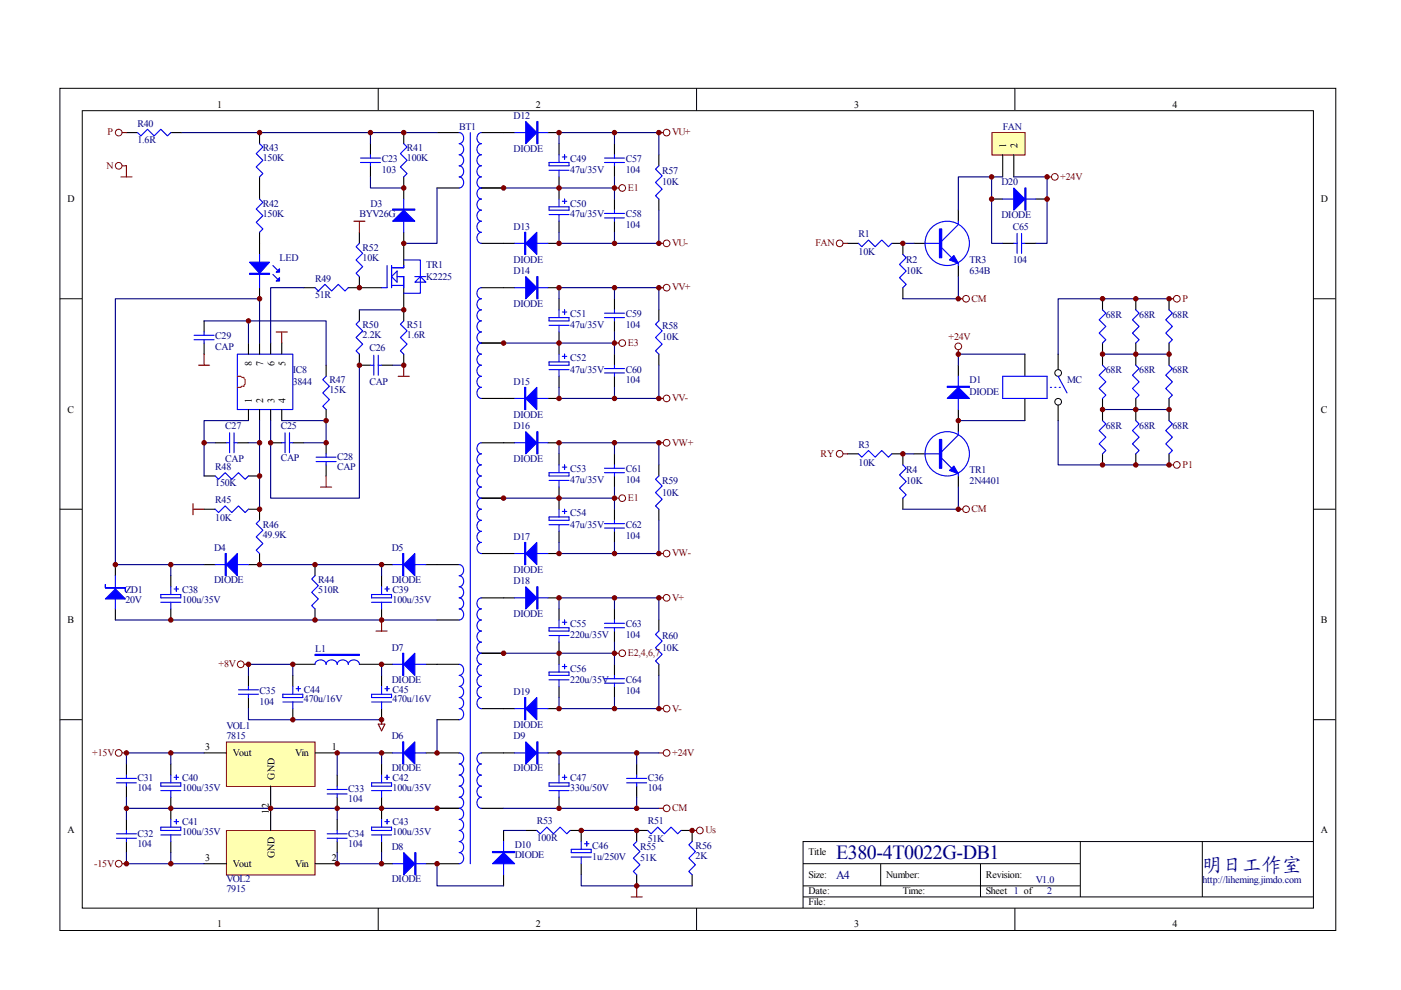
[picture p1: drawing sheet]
<svg xmlns="http://www.w3.org/2000/svg" width="297mm" height="210mm" viewBox="0 0 297 210" stroke-linecap="round" stroke-linejoin="round" font-family="sans-serif">
<g fill="none" stroke="#000" stroke-width=".21">
<path d="M12.7 18.7h270.5v178.6h-270.5zM80.2 18.7v4.7M147.7 18.7v4.7M215.2 18.7v4.7M17.4 23.5h261.1v169h-261.1zM12.7 63.3h4.7M278.4 63.3h4.7M12.7 108h4.7M278.4 108h4.7M12.7 152.6h4.7M278.4 152.6h4.7M229 178.4v11.8"/>
<path d="M254.9 178.4h-84.6v14.1M278.4 178.4h-23.5v11.8M80.2 192.5v4.7M147.7 192.5v4.7M170.3 183.1h58.7M170.3 190.2h108.1M170.3 187.8h58.7M186.7 183.1v4.7M207.9 183.1v7.1M215.2 192.5v4.7"/>
</g>
<g fill="none" stroke="#000" stroke-width=".23">
<path d="M26.8 28.1h2.4M36.2 28.1h2.4M55 28.1v2.4M55 37.5v4.7M78.5 30.5v2.3M78.5 35.2v2.3M85.6 28.1v2.4M85.6 37.5v4.7M92.7 28.1h4.7M92.7 39.9h4.7M102.1 28.1h7M102.1 39.9h4.7"/>
<path d="M116.2 28.1h2.3M118.5 30.5v2.3M118.5 37.5v4.7M130.3 30.5v2.3M130.3 35.2v2.3M139.7 32.8v2.4M55 49.3v4.6M76.2 49.3v2.3M76.2 58.6v2.4M85.6 49.3v7M102.1 51.6h7M116.2 51.6h2.3"/>
<path d="M118.5 46.9v2.4M130.3 42.2v2.4M130.3 46.9v2.4M139.7 42.2v2.4M52.7 72.7v2.4M55 61v2.3M55 72.7v2.4M57.4 72.7v2.4M59.7 72.7v2.4M64.4 61h2.4M69.1 77.4v2.4M73.8 61h7.1"/>
<path d="M76.2 65.7v2.3M76.2 75.1v2.3h2.3M80.9 77.4h2.3M85.6 61v7M85.6 75.1v2.3M102.1 61h7M102.1 72.7h4.7M116.2 61h2.3M118.5 63.3v2.4M118.5 70.4v4.7M118.5 79.8v2.3M130.3 63.3v2.4"/>
<path d="M130.3 68v2.4M130.3 75.1v2.3M130.3 79.8v2.3M139.7 65.7v2.3M139.7 75.1v2.3M45.6 93.9h2.4M50.3 93.9h2.4M52.7 86.8v2.4M55 86.8v2.4M57.4 86.8v2.4M57.4 93.9h2.3M59.7 86.8v2.4"/>
<path d="M62.1 93.9h2.3M69.1 86.8v2.4M69.1 93.9v2.3M69.1 98.6v2.3M102.1 93.9h7M102.1 84.5h7M116.2 93.9h2.3M116.2 84.5h2.3M118.5 96.2v2.4M130.3 96.2v2.4M139.7 98.6v2.3M24.5 119.7v2.4"/>
<path d="M43.3 100.9h2.3M43.3 108h2.3M43.3 119.7h2.3M52.7 108h2.3v2.3M52.7 100.9h2.3M55 117.4v2.3h-2.3M66.8 119.7v2.4M80.9 119.7h2.3M90.3 119.7h7.1M102.1 105.6h4.7M102.1 117.4h7M116.2 117.4h2.3"/>
<path d="M118.5 103.3v4.7M118.5 112.7v2.3M130.3 100.9v2.4M130.3 108v2.3M130.3 112.7v2.3M139.7 108v2.3M24.5 129.1v2.4M36.2 122.1v2.3M36.2 129.1v2.4M66.8 129.1v2.4M80.9 122.1v2.3M80.9 129.1v2.4"/>
<path d="M92.7 131.5h4.7M102.1 138.5h4.7M102.1 126.8h7M116.2 126.8h2.3M118.5 129.1v2.4M118.5 136.2v4.7M130.3 129.1v2.4M130.3 133.8v2.4M139.7 131.5v2.3M92.7 140.9h4.7M92.7 152.6h4.7M92.7 159.6h4.7"/>
<path d="M102.1 159.6h7M102.1 150.2h7M116.2 159.6h2.3M116.2 150.2h2.3M118.5 145.5v2.4M130.3 140.9v2.3M130.3 145.5v2.4M139.7 140.9v2.3M92.7 171.4h4.7M102.1 171.4h4.7M111.5 176.1h2.3M120.9 176.1h2.3"/>
<path d="M135 176.1h2.3M144.4 176.1h2.3M92.7 183.1h4.7"/>
</g>
<g fill="none" stroke="#00f" stroke-width=".23">
<path d="M29.2 28.1l.7 .7 1.4-1.4 1.4 1.4 1.4-1.4 1.4 1.4 .7-.7M55 30.5l.7 .7-1.4 1.4 1.4 1.4-1.4 1.4 1.4 1.4-.7 .7M76.4 33.5h4.3M76.4 34.5h4.3M78.5 32.8v.7M78.5 34.5v.7M85.6 30.5l.7 .7-1.4 1.4 1.4 1.4-1.4 1.4 1.4 1.4-.7 .7M97.4 28.1a1.2 1.2 0 0 1 .9 1.2 1.2 1.2 0 0 1-.9 1.2 1.2 1.2 0 0 1 .9 1.1 1.2 1.2 0 0 1-.9 1.2 1.2 1.2 0 0 1 .9 1.2 1.2 1.2 0 0 1-.9 1.2 1.2 1.2 0 0 1 .9 1.1 1.2 1.2 0 0 1-.9 1.2 1.2 1.2 0 0 1 .9 1.2 1.2 1.2 0 0 1-.9 1.2M99.7 28.1v155M102.1 28.1a1.2 1.2 0 0 0-1 1.2 1.2 1.2 0 0 0 1 1.2 1.21 1.21 0 0 0-1 1.1 1.21 1.21 0 0 0 1 1.2 1.2 1.2 0 0 0-1 1.2 1.2 1.2 0 0 0 1 1.2 1.2 1.2 0 0 0-1 1.1 1.2 1.2 0 0 0 1 1.2 1.2 1.2 0 0 0-1 1.2 1.2 1.2 0 0 0 1 1.2 1.2 1.2 0 0 0-1 1.1 1.2 1.2 0 0 0 1 1.2 1.2 1.2 0 0 0-1 1.2 1.2 1.2 0 0 0 1 1.2 1.2 1.2 0 0 0-1 1.1 1.2 1.2 0 0 0 1 1.2 1.21 1.21 0 0 0-1 1.2 1.21 1.21 0 0 0 1 1.2 1.2 1.2 0 0 0-1 1.1 1.2 1.2 0 0 0 1 1.2M109.1 28.1h7.1M116.4 34.5h4.2v.7h-4.2z"/>
<path d="M116.4 36.1h4.2M118.5 32.8v1.7M118.5 36.1v1.4M119.2 33.3h1M119.7 32.8v.9M128.2 33.5h4.2M128.2 34.5h4.2M130.3 32.8v.7M130.3 34.5v.7M139.7 35.2l-.7 .7 1.4 1.4-1.4 1.4 1.4 1.4-1.4 1.4 .7 .7M55 42.2l.7 .7-1.4 1.4 1.4 1.4-1.4 1.4 1.4 1.4-.7 .8M55 53.9v7.1"/>
<path d="M57.9 58.2l.9 .9M57.9 56.3l.9 .9M76.2 51.6l-.7 .7 1.4 1.4-1.4 1.4 1.4 1.4-1.4 1.4 .7 .7M82.1 56.3v4.7h-1.2M83 56.3v4.7M83 58.6l1.2-1.1v2.3zM84.2 58.6h1.4v2.4M85.6 55.1h3.5v7.1h-3.5M85.6 42.2v7.1M85.6 56.3v.5h-2.6M88 58.6h2.3M89.1 58.6l1.2 1.2h-2.3z"/>
<path d="M109.1 51.6h7.1M116.4 43.9h4.2v.7h-4.2zM116.4 45.5h4.2M118.5 42.2v1.7M118.5 45.5v1.4M119.2 42.7h1M119.7 42.2v.9M128.2 45.3h4.2M128.2 46.2h4.2M130.3 44.6v.7M130.3 46.2v.7M50.3 75.1h11.8v11.7h-11.8z"/>
<path d="M66.8 61l.7 .7 1.4-1.4 1.4 1.4 1.4-1.4 1.4 1.4 .7-.7M69.1 79.8l-.7 .7 1.4 1.4-1.4 1.4 1.4 1.4-1.4 1.4 .7 .7M76.2 68l-.7 .7 1.4 1.5-1.4 1.4 1.4 1.4-1.4 1.4 .7 .7M78.5 77.4h.8M79.3 75.3v4.2M80.2 77.4h.7M80.2 75.3v4.2M83 60.5h2.6M85.6 68l-.7 .7 1.4 1.5-1.4 1.4 1.4 1.4-1.4 1.4 .7 .7M102.1 65.7a1.2 1.2 0 0 0-1 1.2 1.2 1.2 0 0 0 1 1.1 1.2 1.2 0 0 0-1 1.2 1.2 1.2 0 0 0 1 1.2 1.2 1.2 0 0 0-1 1.2 1.2 1.2 0 0 0 1 1.1 1.2 1.2 0 0 0-1 1.2 1.2 1.2 0 0 0 1 1.2 1.2 1.2 0 0 0-1 1.2 1.2 1.2 0 0 0 1 1.1 1.21 1.21 0 0 0-1 1.2 1.21 1.21 0 0 0 1 1.2 1.2 1.2 0 0 0-1 1.2 1.2 1.2 0 0 0 1 1.1 1.2 1.2 0 0 0-1 1.2 1.2 1.2 0 0 0 1 1.2M102.1 61a1.2 1.2 0 0 0-1 1.2 1.2 1.2 0 0 0 1 1.1 1.2 1.2 0 0 0-1 1.2 1.2 1.2 0 0 0 1 1.2M109.1 61h7.1"/>
<path d="M116.4 76.7h4.2v.7h-4.2zM116.4 67.3h4.2v.7h-4.2zM116.4 69h4.2M116.4 78.4h4.2M118.5 65.7v1.6M118.5 69v1.4M118.5 75.1v1.6M118.5 78.4v1.4M119.2 66.2h1M119.2 75.6h1M119.7 65.7v.9M119.7 75.1v.9"/>
<path d="M128.2 67.3h4.2M128.2 66.4h4.2M128.2 78.1h4.2M128.2 79.1h4.2M130.3 65.7v.7M130.3 67.3v.7M130.3 77.4v.7M130.3 79.1v.7M139.7 68l-.7 .7 1.4 1.5-1.4 1.4 1.4 1.4-1.4 1.4 .7 .7M48 93.9h.7M48.7 91.8v4.2M49.6 93.9h.7"/>
<path d="M49.6 91.8v4.2M59.7 93.9h.7M60.4 91.8v4.2M61.4 93.9h.7M61.4 91.8v4.2M67 97.9h4.3M67 96.9h4.3M69.1 96.2v.7M69.1 97.9v.7M102.1 96.2a1.2 1.2 0 0 0-1 1.2 1.2 1.2 0 0 0 1 1.2 1.2 1.2 0 0 0-1 1.1 1.2 1.2 0 0 0 1 1.2 1.2 1.2 0 0 0-1 1.2 1.2 1.2 0 0 0 1 1.2 1.2 1.2 0 0 0-1 1.1 1.2 1.2 0 0 0 1 1.2 1.2 1.2 0 0 0-1 1.2 1.2 1.2 0 0 0 1 1.2 1.21 1.21 0 0 0-1 1.1 1.21 1.21 0 0 0 1 1.2 1.2 1.2 0 0 0-1 1.2 1.2 1.2 0 0 0 1 1.2 1.2 1.2 0 0 0-1 1.1 1.2 1.2 0 0 0 1 1.2 1.2 1.2 0 0 0-1 1.2 1.2 1.2 0 0 0 1 1.2M102.1 93.9a1.2 1.2 0 0 0-1 1.2 1.2 1.2 0 0 0 1 1.1M109.1 93.9h7.1"/>
<path d="M109.1 84.5h7.1M118.5 98.6v1.6M119.2 99h1M119.7 98.6v.9M128.2 99.3h4.2M130.3 98.6v.7M45.6 100.9l.7 .7 1.4-1.4 1.4 1.4 1.5-1.4 1.4 1.4 .7-.7M45.6 108l.7 .7 1.4-1.4 1.4 1.4 1.5-1.4 1.4 1.4 .7-.7M45.6 119.7h7.1M55 110.3l-.7 .7 1.4 1.4-1.4 1.4 1.4 1.5-1.4 1.4 .7 .7M83.2 119.7h7.1M97.4 119.7a1.2 1.2 0 0 1 .9 1.2 1.2 1.2 0 0 1-.9 1.2 1.2 1.2 0 0 1 .9 1.1 1.2 1.2 0 0 1-.9 1.2 1.2 1.2 0 0 1 .9 1.2 1.2 1.2 0 0 1-.9 1.2"/>
<path d="M109.1 117.4h7.1M116.4 100.2h4.2v.7h-4.2zM116.4 109.6h4.2v.7h-4.2zM116.4 101.9h4.2M116.4 111.3h4.2M118.5 101.9v1.4M118.5 108v1.6M118.5 111.3v1.4M119.2 108.4h1M119.7 108v.9M128.2 100.2h4.2M128.2 111h4.2"/>
<path d="M128.2 112h4.2M130.3 100.2v.7M130.3 110.3v.7M130.3 112v.7M139.7 100.9l-.7 .7 1.4 1.4-1.4 1.4 1.4 1.5-1.4 1.4 .7 .7M24.5 122.1v7M34.1 127.7h4.2M34.1 126.1h4.2v.7h-4.2zM36.2 124.4v1.7M36.2 127.7v1.4M36.9 124.9h1M37.4 124.4v.9"/>
<path d="M66.8 122.1l-.7 .7 1.4 1.4-1.4 1.4 1.4 1.4-1.4 1.4 .7 .7M78.8 126.1h4.2v.7h-4.2zM78.8 127.7h4.2M80.9 124.4v1.7M80.9 127.7v1.4M81.6 124.9h.9M82.1 124.4v.9M97.4 126.8a1.2 1.2 0 0 1 .9 1.1 1.2 1.2 0 0 1-.9 1.2 1.2 1.2 0 0 1 .9 1.2 1.2 1.2 0 0 1-.9 1.2M102.1 126.8a1.2 1.2 0 0 0-1 1.1 1.2 1.2 0 0 0 1 1.2 1.2 1.2 0 0 0-1 1.2 1.2 1.2 0 0 0 1 1.2 1.2 1.2 0 0 0-1 1.1 1.2 1.2 0 0 0 1 1.2 1.2 1.2 0 0 0-1 1.2 1.2 1.2 0 0 0 1 1.2 1.2 1.2 0 0 0-1 1.1 1.2 1.2 0 0 0 1 1.2 1.21 1.21 0 0 0-1 1.2 1.21 1.21 0 0 0 1 1.2 1.2 1.2 0 0 0-1 1.1 1.2 1.2 0 0 0 1 1.2 1.2 1.2 0 0 0-1 1.2 1.2 1.2 0 0 0 1 1.1 1.2 1.2 0 0 0-1 1.2 1.2 1.2 0 0 0 1 1.2 1.2 1.2 0 0 0-1 1.2 1.2 1.2 0 0 0 1 1.1M109.1 126.8h7.1M116.4 133.1h4.2v.7h-4.2zM116.4 134.7h4.2"/>
<path d="M118.5 131.5v1.6M118.5 134.7v1.5M119.2 131.9h1M119.7 131.5v.9M128.2 133.1h4.2M128.2 132.2h4.2M130.3 131.5v.7M130.3 133.1v.7M139.7 133.8l-.7 .7 1.4 1.4-1.4 1.4 1.4 1.4-1.4 1.4 .7 .8M97.4 159.6a1.2 1.2 0 0 1 .9 1.2 1.2 1.2 0 0 1-.9 1.2 1.2 1.2 0 0 1 .9 1.2 1.2 1.2 0 0 1-.9 1.1 1.2 1.2 0 0 1 .9 1.2 1.2 1.2 0 0 1-.9 1.2 1.2 1.2 0 0 1 .9 1.2 1.2 1.2 0 0 1-.9 1.1 1.2 1.2 0 0 1 .9 1.2 1.2 1.2 0 0 1-.9 1.2 1.2 1.2 0 0 1 .9 1.2 1.2 1.2 0 0 1-.9 1.1 1.2 1.2 0 0 1 .9 1.2 1.2 1.2 0 0 1-.9 1.2 1.2 1.2 0 0 1 .9 1.2 1.2 1.2 0 0 1-.9 1.1 1.2 1.2 0 0 1 .9 1.2 1.2 1.2 0 0 1-.9 1.2 1.2 1.2 0 0 1 .9 1.2 1.2 1.2 0 0 1-.9 1.1M97.4 140.9a1.2 1.2 0 0 1 .9 1.1 1.2 1.2 0 0 1-.9 1.2 1.2 1.2 0 0 1 .9 1.2 1.2 1.2 0 0 1-.9 1.1 1.2 1.2 0 0 1 .9 1.2 1.2 1.2 0 0 1-.9 1.2 1.2 1.2 0 0 1 .9 1.2 1.2 1.2 0 0 1-.9 1.1 1.2 1.2 0 0 1 .9 1.2 1.2 1.2 0 0 1-.9 1.2M102.1 159.6a1.2 1.2 0 0 0-1 1.2 1.2 1.2 0 0 0 1 1.2 1.2 1.2 0 0 0-1 1.2 1.2 1.2 0 0 0 1 1.1 1.2 1.2 0 0 0-1 1.2 1.2 1.2 0 0 0 1 1.2 1.2 1.2 0 0 0-1 1.2 1.2 1.2 0 0 0 1 1.1 1.2 1.2 0 0 0-1 1.2 1.2 1.2 0 0 0 1 1.2"/>
<path d="M109.1 150.2h7.1M109.1 159.6h7.1M116.4 142.5h4.2v.7h-4.2zM116.4 144.1h4.2M118.5 140.9v1.6M118.5 144.1v1.4M119.2 141.3h1M119.7 140.9v.9M128.2 143.9h4.2M128.2 144.8h4.2M130.3 143.2v.7M130.3 144.8v.7"/>
<path d="M113.8 176.1l.7 .7 1.4-1.4 1.4 1.4 1.5-1.4 1.4 1.4 .7-.7M137.3 176.1l.7 .7 1.5-1.4 1.4 1.4 1.4-1.4 1.4 1.4 .7-.7"/>
</g>
<g fill="none" stroke="#800000" stroke-width=".21">
<circle cx="25.2" cy="35.2" r=".71"/>
<circle cx="25.2" cy="28.1" r=".71"/>
<circle cx="131.9" cy="39.9" r=".71"/>
<circle cx="141.3" cy="28.1" r=".71"/>
<circle cx="141.3" cy="51.6" r=".71"/>
<circle cx="131.9" cy="72.7" r=".71"/>
<circle cx="141.3" cy="61" r=".71"/>
<circle cx="141.3" cy="93.9" r=".71"/>
<circle cx="141.3" cy="84.5" r=".71"/>
<circle cx="131.9" cy="105.6" r=".71"/>
<circle cx="141.3" cy="117.4" r=".71"/>
<circle cx="131.9" cy="138.5" r=".71"/>
<circle cx="141.3" cy="126.8" r=".71"/>
<circle cx="141.3" cy="150.2" r=".71"/>
</g>
<g fill="none" stroke="#800000" stroke-width=".23">
<path d="M25.6 37.5h2.4M25.9 28.1h.9M25.9 35.2h.9v2.3M130.3 39.9h.9M139.7 28.1h.9M75 46.9h2.4M76.2 46.9v2.4M139.7 51.6h.9M58.6 70.4h2.3M59.7 70.4v2.3M84.4 79.8h2.4M85.6 77.4v2.4"/>
<path d="M130.3 72.7h.9M139.7 61h.9M139.7 84.5h.9M139.7 93.9h.9M40.9 106.8v2.3M40.9 108h2.4M68 103.3h2.3M69.1 100.9v2.4M130.3 105.6h.9M139.7 117.4h.9M79.7 133.8h2.4M80.9 131.5v2.3"/>
<path d="M130.3 138.5h.9M139.7 126.8h.9M139.7 150.2h.9"/>
</g>
<path d="M50.3 79.8h.7l.3 .2h.4a1.97 1.97 0 0 1 0 1.9h-.4l-.3 .2h-.7" fill="none" stroke="#f00" stroke-width=".23"/>
<g fill="#00f" stroke="#00f" stroke-width=".23">
<path d="M52.9 55.6h4.2l-2.1 2.3z"/>
<path d="M59.3 58.9v.7h-.7z"/>
<path d="M59.3 57v.7h-.7z"/>
<path d="M85.6 119.7l2.4-2.3v4.7z"/>
<path d="M50.3 117.4v4.7l-2.3-2.4z"/>
<path d="M83.2 46.9l2.4-2.3 2.4 2.3z"/>
<path d="M22.3 127l2.2-2.1 2.1 2.1z"/>
<path d="M111.5 25.8l2.3 2.3-2.3 2.4z"/>
<path d="M111.5 51.6l2.3-2.3v4.6z"/>
<path d="M111.5 58.6l2.3 2.4-2.3 2.3z"/>
<path d="M111.5 84.5l2.3-2.4v4.7z"/>
<path d="M111.5 91.5l2.3 2.4-2.3 2.3z"/>
<path d="M111.5 117.4l2.3-2.4v4.7z"/>
<path d="M111.5 124.4l2.3 2.4-2.3 2.3z"/>
<path d="M111.5 150.2l2.3-2.3v4.7z"/>
<path d="M111.5 157.3l2.3 2.3-2.3 2.4z"/>
<path d="M52.9 57.9h4.2v.3h-4.2z" fill-rule="evenodd"/>
<path d="M85.4 117.4h.2v4.7h-.2z" fill-rule="evenodd"/>
<path d="M47.7 117.4h.3v4.7h-.3z" fill-rule="evenodd"/>
<path d="M83.2 44.3h4.8v.3h-4.8z" fill-rule="evenodd"/>
<path d="M22.3 123.9v.7h4.3v.7v-.7h-4.3z" fill-rule="evenodd"/>
<path d="M113.8 25.8h.3v4.7h-.3z" fill-rule="evenodd"/>
<path d="M111.2 49.3h.3v4.6h-.3z" fill-rule="evenodd"/>
<path d="M113.8 58.6h.3v4.7h-.3z" fill-rule="evenodd"/>
<path d="M111.2 82.1h.3v4.7h-.3z" fill-rule="evenodd"/>
<path d="M113.8 91.5h.3v4.7h-.3z" fill-rule="evenodd"/>
<path d="M111.2 115h.3v4.7h-.3z" fill-rule="evenodd"/>
<path d="M113.8 124.4h.3v4.7h-.3z" fill-rule="evenodd"/>
<path d="M111.2 147.9h.3v4.7h-.3z" fill-rule="evenodd"/>
<path d="M113.8 157.3h.3v4.7h-.3z" fill-rule="evenodd"/>
</g>
<g fill="#800000" stroke="#800000" stroke-width=".21">
<circle cx="76.2" cy="61" r=".47"/>
<circle cx="76.2" cy="77.4" r=".47"/>
<circle cx="57.4" cy="93.9" r=".47"/>
<circle cx="69.1" cy="89.2" r=".47"/>
<circle cx="69.1" cy="93.9" r=".47"/>
<circle cx="85.6" cy="65.7" r=".47"/>
<circle cx="85.6" cy="77.4" r=".47"/>
<circle cx="55" cy="28.1" r=".47"/>
<circle cx="85.6" cy="28.1" r=".47"/>
<circle cx="85.6" cy="51.6" r=".47"/>
<circle cx="85.6" cy="39.9" r=".47"/>
<circle cx="78.5" cy="28.1" r=".47"/>
<circle cx="55" cy="93.9" r=".47"/>
<circle cx="43.3" cy="93.9" r=".47"/>
<circle cx="36.2" cy="131.5" r=".47"/>
<circle cx="80.9" cy="119.7" r=".47"/>
<circle cx="55" cy="119.7" r=".47"/>
<circle cx="24.5" cy="119.7" r=".47"/>
<circle cx="55" cy="63.3" r=".47"/>
<circle cx="36.2" cy="119.7" r=".47"/>
<circle cx="80.9" cy="131.5" r=".47"/>
<circle cx="55" cy="108" r=".47"/>
<circle cx="55" cy="100.9" r=".47"/>
<circle cx="66.8" cy="131.5" r=".47"/>
<circle cx="66.8" cy="119.7" r=".47"/>
<circle cx="106.8" cy="39.9" r=".47"/>
<circle cx="118.5" cy="39.9" r=".47"/>
<circle cx="130.3" cy="39.9" r=".47"/>
<circle cx="118.5" cy="28.1" r=".47"/>
<circle cx="139.7" cy="28.1" r=".47"/>
<circle cx="139.7" cy="51.6" r=".47"/>
<circle cx="130.3" cy="28.1" r=".47"/>
<circle cx="130.3" cy="51.6" r=".47"/>
<circle cx="118.5" cy="51.6" r=".47"/>
<circle cx="106.8" cy="72.7" r=".47"/>
<circle cx="118.5" cy="61" r=".47"/>
<circle cx="118.5" cy="84.5" r=".47"/>
<circle cx="118.5" cy="72.7" r=".47"/>
<circle cx="130.3" cy="84.5" r=".47"/>
<circle cx="130.3" cy="61" r=".47"/>
<circle cx="106.8" cy="105.6" r=".47"/>
<circle cx="118.5" cy="93.9" r=".47"/>
<circle cx="118.5" cy="117.4" r=".47"/>
<circle cx="118.5" cy="105.6" r=".47"/>
<circle cx="130.3" cy="105.6" r=".47"/>
<circle cx="130.3" cy="117.4" r=".47"/>
<circle cx="130.3" cy="93.9" r=".47"/>
<circle cx="106.8" cy="138.5" r=".47"/>
<circle cx="118.5" cy="126.8" r=".47"/>
<circle cx="118.5" cy="150.2" r=".47"/>
<circle cx="118.5" cy="138.5" r=".47"/>
<circle cx="130.3" cy="150.2" r=".47"/>
<circle cx="130.3" cy="126.8" r=".47"/>
</g>
<g fill="none" stroke="#000080" stroke-width=".23">
<path d="M38.6 28.1h54.1M78.5 37.5v2.4h7.1M78.5 28.1v2.4M92.7 39.9v11.7h-7.1M118.5 30.5v-2.4h21.2v4.7M130.3 37.5v2.4h-23.5M130.3 28.1v2.4M130.3 39.9v2.3M130.3 49.3v2.3M139.7 44.6v7h-21.2v-2.3M52.7 72.7v-4.7h16.4v9.4M55 72.7v-9.4h-30.5v56.4h18.8"/>
<path d="M64.4 61h-7v11.7M76.2 77.4v28.2h-18.8v-16.4M76.2 65.7h9.4M83.2 77.4h2.4M118.5 63.3v-2.3h21.2v4.7M130.3 70.4v2.3h-23.5M130.3 61v2.3M130.3 72.7v2.4M139.7 77.4v7.1h-21.2v-2.4M43.3 93.9h2.3M52.7 89.2h-9.4v11.7M52.7 93.9h2.3"/>
<path d="M55 89.2v18.8M59.7 89.2h9.4v4.7h-4.7M118.5 96.2v-2.3h21.2v4.7M130.3 82.1v2.4M130.3 93.9v2.3M36.2 119.7v2.4M55 119.7h25.9v2.4M130.3 103.3v2.3h-23.5M130.3 105.6v2.4M130.3 115v2.4M139.7 110.3v7.1h-21.2v-2.4M24.5 131.5h68.2"/>
<path d="M118.5 129.1v-2.3h21.2v4.7M130.3 136.2v2.3h-23.5M130.3 126.8v2.3M130.3 138.5v2.4M130.3 147.9v2.3M139.7 143.2v7h-21.2v-2.3"/>
</g>
<path d="M48.1 157.4h18.7v9.3h-18.7z" fill="#ffffb0"/>
<path d="M48 157.3h18.8v9.4h-18.8z" fill="none" stroke="#800000" stroke-width=".21"/>
<path d="M43.3 159.6h4.7M66.8 159.6h4.7M57.4 166.7v4.7" fill="none" stroke="#000" stroke-width=".23"/>
<path d="M48.1 176.2h18.7v9.3h-18.7z" fill="#ffffb0"/>
<g fill="none" stroke="#800000" stroke-width=".21">
<path d="M48 176.1h18.8v9.4h-18.8z"/>
<circle cx="25.2" cy="159.6" r=".71"/>
<circle cx="51" cy="140.8" r=".71"/>
<circle cx="141.3" cy="159.6" r=".71"/>
<circle cx="141.3" cy="171.4" r=".71"/>
<circle cx="148.4" cy="176.1" r=".71"/>
<circle cx="25.2" cy="183.1" r=".71"/>
</g>
<g fill="none" stroke="#000" stroke-width=".23">
<path d="M179.7 51.6h2.3M189.1 51.6h2.3v2.3M193.8 51.6h2.3M203.2 44.6v2.3M203.2 56.3v2.3M191.4 61v2.3M52.7 143.2v2.3M52.7 147.9v2.3M62.1 140.9h4.7M62.1 143.2v2.3M62.1 150.2v2.4M76.2 140.9h7"/>
<path d="M80.9 159.6h2.3M80.9 143.2v2.3M80.9 150.2v2.4M90.3 140.9h2.4M90.3 159.6h2.4M26.8 162v2.3M26.8 166.7v2.3M26.8 173.7v2.4M26.8 178.4v2.4M36.2 162v2.3M36.2 169v4.7M36.2 178.4v2.4"/>
<path d="M57.4 171.4v4.7M71.5 164.3v2.4M71.5 169v2.4M71.5 173.7v2.4M71.5 178.4v2.4M80.9 162v2.3M80.9 169v4.7M80.9 178.4v2.4M106.8 176.1v2.3M118.5 162v2.3M118.5 169v2.4M123.2 176.1v2.3"/>
<path d="M135 162v2.3M135 166.7v2.3M135 176.1v2.3M146.7 176.1v2.3M43.3 183.1h4.7M66.8 183.1h4.7M80.9 183.1h2.3M90.3 183.1h2.4M106.8 185.5v2.3M123.2 183.1v2.4M135 185.5v2.3M146.7 185.5v2.3"/>
</g>
<g fill="none" stroke="#00f" stroke-width=".23">
<path d="M182 51.6l.7 .7 1.4-1.4 1.4 1.4 1.5-1.4 1.4 1.4 .7-.7M191.4 53.9l.7 .8-1.4 1.4 1.4 1.4-1.4 1.4 1.4 1.4-.7 .7M196.1 51.6h3.6M199.7 52.5l2.1 2.2M203.2 46.9v.7l-3.5 3.5M203.2 55.8v.5M50.6 147.2h4.2M50.6 146.3h4.2M52.7 145.5v.8M52.7 147.2v.7M60 148.8h4.2M60 147.2h4.2v.7h-4.2z"/>
<path d="M62.1 145.5v1.7M62.1 148.8v1.4M62.8 146h.9M63.3 145.5v1M66.8 140.9a1.21 1.21 0 0 1 1.2-1 1.21 1.21 0 0 1 1.1 1M69.1 140.9a1.21 1.21 0 0 1 1.2-1 1.21 1.21 0 0 1 1.2 1 1.21 1.21 0 0 1 1.2-1 1.21 1.21 0 0 1 1.1 1 1.21 1.21 0 0 1 1.2-1 1.21 1.21 0 0 1 1.2 1M78.8 147.2h4.2v.7h-4.2zM78.8 148.8h4.2M80.9 145.5v1.7M80.9 148.8v1.4M81.6 146h.9M82.1 145.5v1"/>
<path d="M83.2 140.9h7.1M83.2 159.6h7.1M24.7 166h4.2M24.7 176.8h4.2M24.7 177.7h4.2M24.7 165h4.2M26.8 164.3v.7M26.8 166v.7M26.8 176.1v.7M26.8 177.7v.7M34.1 167.6h4.2M34.1 166h4.2v.7h-4.2z"/>
<path d="M34.1 177h4.2M34.1 175.4h4.2v.7h-4.2zM36.2 164.3v1.7M36.2 167.6v1.4M36.2 173.7v1.7M36.2 177v1.4M36.9 164.8h1M36.9 174.2h1M37.4 164.3v1M37.4 173.7v1M69.4 167.4h4.2M69.4 168.3h4.2"/>
<path d="M69.4 176.8h4.2M69.4 177.7h4.2M71.5 166.7v.7M71.5 168.3v.7M71.5 176.1v.7M71.5 177.7v.7M78.8 167.6h4.2M78.8 166h4.2v.7h-4.2zM78.8 175.4h4.2v.7h-4.2zM78.8 177h4.2M80.9 164.3v1.7M80.9 167.6v1.4"/>
<path d="M80.9 173.7v1.7M80.9 177v1.4M81.6 164.8h.9M81.6 174.2h.9M82.1 164.3v1M82.1 173.7v1M106.8 178.4v7.1M116.4 166h4.2v.7h-4.2zM116.4 167.6h4.2M118.5 164.3v1.7M118.5 167.6v1.4M119.2 164.8h1"/>
<path d="M119.7 164.3v1M123.2 178.4v1.7M123.9 178.9h1M124.4 178.4v1M132.9 166h4.2M132.9 165h4.2M135 178.4l-.7 .7 1.4 1.4-1.4 1.5 1.4 1.4-1.4 1.4 .7 .7M135 164.3v.7M135 166v.7M146.7 178.4l-.7 .7 1.4 1.4-1.4 1.5 1.4 1.4-1.4 1.4 .7 .7M83.2 183.1h7.1M121.1 180.1h4.2v.7h-4.2z"/>
<path d="M121.1 181.7h4.2M123.2 181.7v1.4"/>
<circle cx="200.8" cy="51.6" r="4.7"/>
</g>
<g fill="#00f" stroke="#00f" stroke-width=".23">
<path d="M85.6 140.9l2.4-2.4v4.7z"/>
<path d="M85.6 159.6l2.4-2.3v4.7z"/>
<path d="M85.6 180.8l2.4 2.3-2.4 2.4z"/>
<path d="M104.4 183.1l2.4-2.3 2.3 2.3z"/>
<path d="M201.3 55.1l.9-.9 1 1.6z"/>
<path d="M85.4 138.5h.2v4.7h-.2z" fill-rule="evenodd"/>
<path d="M85.4 157.3h.2v4.7h-.2z" fill-rule="evenodd"/>
<path d="M88 180.8h.2v4.7h-.2z" fill-rule="evenodd"/>
<path d="M104.4 180.5h4.7v.3h-4.7z" fill-rule="evenodd"/>
<path d="M66.8 138.7h9.4v.3h-9.4z" fill-rule="evenodd"/>
<path d="M199.2 48.5h.5v6.2h-.5z" fill-rule="evenodd"/>
</g>
<path d="M25.9 159.6h.9M51.7 140.9h1M80.2 153.5h1.4l-.7 1.4zM80.9 152.6v.9M139.7 159.6h.9M139.7 171.4h.9M146.7 176.1h1M25.9 183.1h.9M133.8 190.2h2.4M135 187.8v2.4" fill="none" stroke="#800000" stroke-width=".23"/>
<g fill="none" stroke="#000080" stroke-width=".23">
<path d="M36.2 159.6v2.4M43.3 159.6h-16.5v2.4M52.7 143.2v-2.3h9.4v2.3M52.7 150.2v2.4h28.2M80.9 140.9v2.3M92.7 152.6v7M135 159.6v2.4M139.7 159.6h-21.2v2.4M26.8 169v2.4h65.9M26.8 171.4v2.3M71.5 171.4v2.3M80.9 162v-2.4h-9.4v4.7"/>
<path d="M106.8 171.4h32.9M106.8 176.1h4.7M123.2 176.1h11.8M135 169v2.4M26.8 180.8v2.3h16.5M36.2 180.8v2.3M71.5 180.8v2.3h9.4v-2.3M92.7 183.1v4.7h14.1M123.2 185.5v2.3h23.5"/>
</g>
<g fill="#800000" stroke="#800000" stroke-width=".21">
<circle cx="80.9" cy="183.1" r=".47"/>
<circle cx="71.5" cy="183.1" r=".47"/>
<circle cx="26.8" cy="183.1" r=".47"/>
<circle cx="26.8" cy="159.6" r=".47"/>
<circle cx="36.2" cy="159.6" r=".47"/>
<circle cx="92.7" cy="171.4" r=".47"/>
<circle cx="57.4" cy="171.4" r=".47"/>
<circle cx="80.9" cy="171.4" r=".47"/>
<circle cx="26.8" cy="171.4" r=".47"/>
<circle cx="36.2" cy="171.4" r=".47"/>
<circle cx="80.9" cy="159.6" r=".47"/>
<circle cx="71.5" cy="159.6" r=".47"/>
<circle cx="71.5" cy="171.4" r=".47"/>
<circle cx="36.2" cy="183.1" r=".47"/>
<circle cx="118.5" cy="159.6" r=".47"/>
<circle cx="118.5" cy="171.4" r=".47"/>
<circle cx="135" cy="171.4" r=".47"/>
<circle cx="135" cy="159.6" r=".47"/>
<circle cx="146.7" cy="176.1" r=".47"/>
<circle cx="92.7" cy="183.1" r=".47"/>
<circle cx="123.2" cy="176.1" r=".47"/>
<circle cx="135" cy="176.1" r=".47"/>
<circle cx="135" cy="187.8" r=".47"/>
<circle cx="92.7" cy="159.6" r=".47"/>
<circle cx="62.1" cy="152.6" r=".47"/>
<circle cx="80.9" cy="140.8" r=".47"/>
<circle cx="80.9" cy="152.6" r=".47"/>
<circle cx="62.1" cy="140.8" r=".47"/>
<circle cx="52.7" cy="140.8" r=".47"/>
<circle cx="139.7" cy="126.8" r=".47"/>
<circle cx="139.7" cy="150.2" r=".47"/>
<circle cx="130.3" cy="138.5" r=".47"/>
<circle cx="139.7" cy="61" r=".47"/>
<circle cx="130.3" cy="72.7" r=".47"/>
<circle cx="139.7" cy="84.5" r=".47"/>
<circle cx="139.7" cy="93.9" r=".47"/>
<circle cx="139.7" cy="117.4" r=".47"/>
</g>
<path d="M210.4 28.2h6.9v4.7h-6.9z" fill="#ffffb0"/>
<g fill="none" stroke="#800000" stroke-width=".21">
<path d="M210.3 28.1h7v4.8h-7z"/>
<circle cx="223.6" cy="37.5" r=".7"/>
<circle cx="178" cy="51.6" r=".71"/>
<circle cx="203.2" cy="73.4" r=".71"/>
<circle cx="204.8" cy="63.3" r=".71"/>
<circle cx="249.5" cy="63.3" r=".71"/>
<circle cx="178" cy="96.2" r=".71"/>
<circle cx="249.5" cy="98.6" r=".71"/>
<circle cx="204.8" cy="108" r=".71"/>
</g>
<g fill="none" stroke="#000" stroke-width=".23">
<path d="M212.6 32.8v4.7M214.9 32.8v4.7M210.2 42.2h2.4M212.6 51.6h2.3M217.3 51.6h2.3M219.6 42.2h2.4M43.3 68v2.4M43.3 72.7v2.4M203.2 77.4v2.4M217.3 75.1v4.7M224.3 75.1v3.3M233.8 63.3v2.4"/>
<path d="M233.8 72.7v4.7M240.8 63.3v2.4M240.8 72.7v4.7M247.9 63.3v2.4M247.9 72.7v4.7M179.7 96.2h2.3M189.1 96.2h2.3v2.4M193.8 96.2h2.3M203.2 86.8v4.7M217.3 84.5v4.7M224.3 85.9v3.3M233.8 84.5v4.7"/>
<path d="M233.8 96.2v2.4M240.8 84.5v4.7M240.8 96.2v2.4M247.9 84.5v4.7M247.9 96.2v2.4M191.4 105.6v2.4M203.2 100.9v2.4"/>
</g>
<g fill="none" stroke="#00f" stroke-width=".23">
<path d="M212.6 42.2h7M214.9 51.6h.7M215.6 49.5v4.2M216.6 51.6h.7M216.6 49.5v4.2M41.2 71.1h4.2M41.2 72h4.2M43.3 70.4v.7M43.3 72v.7M203.2 79.8v7M212.6 79.8h9.4v4.7h-9.4zM224.3 79.8l1.9 3.5"/>
<path d="M233.8 65.7l.7 .7-1.5 1.4 1.5 1.4-1.5 1.4 1.5 1.4-.7 .7M233.8 77.4l.7 .7-1.5 1.4 1.5 1.5-1.5 1.4 1.5 1.4-.7 .7M240.8 65.7l.7 .7-1.4 1.4 1.4 1.4-1.4 1.4 1.4 1.4-.7 .7M240.8 77.4l.7 .7-1.4 1.4 1.4 1.5-1.4 1.4 1.4 1.4-.7 .7M247.9 65.7l.7 .7-1.4 1.4 1.4 1.4-1.4 1.4 1.4 1.4-.7 .7M247.9 77.4l.7 .7-1.4 1.4 1.4 1.5-1.4 1.4 1.4 1.4-.7 .7M182 96.2l.7 .7 1.4-1.4 1.4 1.4 1.5-1.4 1.4 1.4 .7-.7M191.4 98.6l.7 .7-1.4 1.4 1.4 1.4-1.4 1.4 1.4 1.4-.7 .7M196.1 96.2h3.6M199.7 97.2l2.1 2.1M203.2 91.5v.7l-3.5 3.6M222.7 82.1h.2"/>
<path d="M223.6 82.1h.3M224.6 82.1h.2M233.8 89.2l.7 .7-1.5 1.4 1.5 1.4-1.5 1.4 1.5 1.4-.7 .7M240.8 89.2l.7 .7-1.4 1.4 1.4 1.4-1.4 1.4 1.4 1.4-.7 .7M247.9 89.2l.7 .7-1.4 1.4 1.4 1.4-1.4 1.4 1.4 1.4-.7 .7M203.2 100.4v.5"/>
<circle cx="200.8" cy="96.2" r="4.7"/>
</g>
<g fill="#00f" stroke="#00f" stroke-width=".23">
<path d="M214.9 39.9l2.4 2.3-2.4 2.4z"/>
<path d="M201.3 99.7l.9-.9 1 1.6z"/>
<path d="M200.8 84.5l2.4-2.4 2.3 2.4z"/>
<path d="M217.3 39.9h.2v4.7h-.2z" fill-rule="evenodd"/>
<path d="M199.2 93.2h.5v6.1h-.5z" fill-rule="evenodd"/>
<path d="M200.8 81.9h4.7v.2h-4.7z" fill-rule="evenodd"/>
</g>
<g fill="none" stroke="#000080" stroke-width=".23">
<path d="M210.2 37.5v14.1h2.4M212.6 37.5h-9.4v7.1M214.9 37.5h7.1v14.1h-2.4M191.4 51.6h2.4M203.2 58.6v4.7h-11.8M43.3 68h9.4M217.3 75.1h-14.1v2.3M233.8 75.1h14.1M247.9 63.3h-23.6v11.8M191.4 96.2h2.4M203.2 89.2h14.1M224.3 89.2v9.4h23.6"/>
<path d="M233.8 86.8h14.1M203.2 103.3v4.7h-11.8"/>
</g>
<g fill="#800000" stroke="#800000" stroke-width=".21">
<circle cx="222" cy="42.2" r=".47"/>
<circle cx="210.2" cy="37.5" r=".47"/>
<circle cx="210.2" cy="42.2" r=".47"/>
<circle cx="191.4" cy="51.6" r=".47"/>
<circle cx="222" cy="37.5" r=".47"/>
<circle cx="203.2" cy="63.3" r=".47"/>
<circle cx="52.7" cy="68" r=".47"/>
<circle cx="203.2" cy="89.2" r=".47"/>
<circle cx="191.4" cy="96.2" r=".47"/>
<circle cx="203.2" cy="108" r=".47"/>
<circle cx="203.2" cy="75.1" r=".47"/>
<circle cx="233.8" cy="63.3" r=".47"/>
<circle cx="233.8" cy="75.1" r=".47"/>
<circle cx="233.8" cy="86.8" r=".47"/>
<circle cx="233.8" cy="98.6" r=".47"/>
<circle cx="240.8" cy="63.3" r=".47"/>
<circle cx="240.8" cy="75.1" r=".47"/>
<circle cx="247.9" cy="63.3" r=".47"/>
<circle cx="247.9" cy="75.1" r=".47"/>
<circle cx="240.8" cy="86.8" r=".47"/>
<circle cx="247.9" cy="86.8" r=".47"/>
<circle cx="240.8" cy="98.6" r=".47"/>
<circle cx="247.9" cy="98.6" r=".47"/>
</g>
<path d="M222 37.5h.9M178.7 51.6h1M42.1 77.4h2.3M43.3 75.1v2.3M203.2 63.3h.9M203.2 74.1v1M247.9 63.3h.9M178.7 96.2h1M247.9 98.6h.9M203.2 108h.9" fill="none" stroke="#800000" stroke-width=".23"/>
<g fill="none" stroke="#000" stroke-width=".21">
<circle cx="224.3" cy="79.1" r=".71"/>
<circle cx="224.3" cy="85.2" r=".71"/>
</g>
<g font-size="4.2" fill="#000080">
<text x="177.3" y="182">E380-4T0022G-DB1</text>
<text x="254.9" y="184.9">明日工作室</text>
</g>
<text font-size="2.5" fill="#000080" x="177.3" y="186.3">A4</text>
<g font-size="2.1">
<text x="46.1" y="22.9">1</text>
<text x="113.6" y="22.9">2</text>
<text x="181.1" y="22.9">3</text>
<text x="248.6" y="22.9">4</text>
<text x="213.4" y="31.4" transform="rotate(-90 213.4 31.4)">1</text>
<text x="215.7" y="31.4" transform="rotate(-90 215.7 31.4)">2</text>
<text x="14.3" y="42.8">D</text>
<text x="280.1" y="42.8">D</text>
<text x="53.4" y="77.7" transform="rotate(-90 53.4 77.7)">8</text>
<text x="55.8" y="77.7" transform="rotate(-90 55.8 77.7)">7</text>
<text x="58.2" y="77.7" transform="rotate(-90 58.2 77.7)">6</text>
<text x="60.5" y="77.7" transform="rotate(-90 60.5 77.7)">5</text>
<text x="14.3" y="87.5">C</text>
<text x="53.4" y="85.4" transform="rotate(-90 53.4 85.4)">1</text>
<text x="55.8" y="85.4" transform="rotate(-90 55.8 85.4)">2</text>
<text x="58.2" y="85.4" transform="rotate(-90 58.2 85.4)">3</text>
<text x="60.5" y="85.4" transform="rotate(-90 60.5 85.4)">4</text>
<text x="280.1" y="87.5">C</text>
<text x="14.3" y="132.1">B</text>
<text x="280.1" y="132.1">B</text>
<text x="43.5" y="159.1">3</text>
<text x="49.4" y="160.3">Vout</text>
<text x="62.6" y="160.3">Vin</text>
<text x="70.4" y="159.1">1</text>
<text x="58.2" y="165.3" transform="rotate(-90 58.2 165.3)">GND</text>
<text x="57" y="172.6" transform="rotate(-90 57 172.6)">1</text>
<text x="57" y="171.4" transform="rotate(-90 57 171.4)">2</text>
<text x="14.3" y="176.7">A</text>
<text x="280.1" y="176.7">A</text>
<text x="43.5" y="182.6">3</text>
<text x="49.4" y="183.7">Vout</text>
<text x="58.2" y="182" transform="rotate(-90 58.2 182)">GND</text>
<text x="62.6" y="183.7">Vin</text>
<text x="70.4" y="182.6">2</text>
<text x="171.4" y="181.4">Title</text>
<text x="171.4" y="186.1">Size:</text>
<text x="171.4" y="189.6">Date:</text>
<text x="171.4" y="192">File:</text>
<text x="187.9" y="186.1">Number:</text>
<text x="191.4" y="189.6">Time:</text>
<text x="209" y="186.1">Revision:</text>
<text x="209" y="189.6">Sheet 1 of</text>
<text x="46.1" y="196.6">1</text>
<text x="113.6" y="196.6">2</text>
<text x="181.1" y="196.6">3</text>
<text x="248.6" y="196.6">4</text>
</g>
<g font-size="2.1" fill="#800000">
<text x="22.8" y="28.7">P</text>
<text x="142.5" y="28.7">VU+</text>
<text x="22.6" y="35.7">N</text>
<text x="133.1" y="40.5">E1</text>
<text x="224.8" y="38.1">+24V</text>
<text x="142.5" y="52.2">VU-</text>
<text x="172.9" y="52.2">FAN</text>
<text x="142.5" y="61.6">VV+</text>
<text x="206" y="63.9">CM</text>
<text x="250.7" y="63.9">P</text>
<text x="133.1" y="73.3">E3</text>
<text x="201.1" y="72.2">+24V</text>
<text x="142.5" y="85.1">VV-</text>
<text x="142.5" y="94.5">VW+</text>
<text x="174" y="96.9">RY</text>
<text x="250.7" y="99.2">P1</text>
<text x="133.1" y="106.2">E1</text>
<text x="206" y="108.6">CM</text>
<text x="142.5" y="118">VW-</text>
<text x="142.5" y="127.4">V+</text>
<text x="46.3" y="141.5">+8V</text>
<text x="133.1" y="139.1">E2,4,6,7</text>
<text x="142.5" y="150.9">V-</text>
<text x="19.6" y="160.3">+15V</text>
<text x="142.5" y="160.3">+24V</text>
<text x="142.5" y="172">CM</text>
<text x="149.6" y="176.7">Us</text>
<text x="20" y="183.7">-15V</text>
</g>
<g font-size="2.1" fill="#000080">
<text x="29.1" y="26.9">R40</text>
<text x="97.4" y="27.5">BT1</text>
<text x="108.9" y="25.2">D12</text>
<text x="212.6" y="27.5">FAN</text>
<text x="29.1" y="30.3">1.6R</text>
<text x="55.7" y="32">R43</text>
<text x="55.7" y="34.1">150K</text>
<text x="80.9" y="34.4">C23</text>
<text x="86.3" y="32">R41</text>
<text x="86.3" y="34.1">100K</text>
<text x="108.9" y="32.3">DIODE</text>
<text x="120.9" y="34.4">C49</text>
<text x="132.7" y="34.4">C57</text>
<text x="80.9" y="36.7">103</text>
<text x="120.9" y="36.7">47u/35V</text>
<text x="132.7" y="36.7">104</text>
<text x="140.4" y="36.9">R57</text>
<text x="140.4" y="39.3">10K</text>
<text x="212.3" y="39.3">D20</text>
<text x="55.7" y="43.8">R42</text>
<text x="55.7" y="45.9">150K</text>
<text x="76.2" y="46.1">BYV26G</text>
<text x="78.6" y="43.8">D3</text>
<text x="120.9" y="43.8">C50</text>
<text x="120.9" y="46.1">47u/35V</text>
<text x="132.7" y="46.1">C58</text>
<text x="212.3" y="46.3">DIODE</text>
<text x="76.9" y="53.2">R52</text>
<text x="108.9" y="48.7">D13</text>
<text x="132.7" y="48.4">104</text>
<text x="182" y="50.3">R1</text>
<text x="214.7" y="48.7">C65</text>
<text x="59.3" y="55.3">LED</text>
<text x="66.8" y="59.7">R49</text>
<text x="76.9" y="55.3">10K</text>
<text x="90.3" y="56.9">TR1</text>
<text x="90.3" y="59.3">K2225</text>
<text x="108.9" y="55.7">DIODE</text>
<text x="108.9" y="58.1">D14</text>
<text x="182" y="54.1">10K</text>
<text x="192.1" y="55.7">R2</text>
<text x="192.1" y="58.1">10K</text>
<text x="205.6" y="55.7">TR3</text>
<text x="205.6" y="58.1">634B</text>
<text x="214.7" y="55.7">104</text>
<text x="66.8" y="63.3">51R</text>
<text x="108.9" y="65.1">DIODE</text>
<text x="45.6" y="71.9">C29</text>
<text x="76.9" y="69.6">R50</text>
<text x="76.9" y="71.7">2.2K</text>
<text x="86.3" y="69.6">R51</text>
<text x="86.3" y="71.7">1.6R</text>
<text x="120.9" y="67.2">C51</text>
<text x="120.9" y="69.6">47u/35V</text>
<text x="132.7" y="67.2">C59</text>
<text x="132.7" y="69.6">104</text>
<text x="140.4" y="69.8">R58</text>
<text x="234.4" y="67.5">68R</text>
<text x="241.6" y="67.5">68R</text>
<text x="248.6" y="67.5">68R</text>
<text x="45.6" y="74.3">CAP</text>
<text x="78.3" y="74.5">C26</text>
<text x="120.9" y="76.6">C52</text>
<text x="140.4" y="72.2">10K</text>
<text x="62.1" y="79.2">IC8</text>
<text x="62.1" y="81.5">3844</text>
<text x="69.8" y="81.3">R47</text>
<text x="69.8" y="83.4">15K</text>
<text x="78.3" y="81.5">CAP</text>
<text x="108.9" y="81.5">D15</text>
<text x="120.9" y="79">47u/35V</text>
<text x="132.7" y="79">C60</text>
<text x="132.7" y="81.3">104</text>
<text x="205.6" y="81.3">D1</text>
<text x="205.6" y="83.7">DIODE</text>
<text x="226.2" y="81.3">MC</text>
<text x="234.4" y="79.2">68R</text>
<text x="241.6" y="79.2">68R</text>
<text x="248.6" y="79.2">68R</text>
<text x="108.9" y="88.6">DIODE</text>
<text x="47.8" y="90.9">C27</text>
<text x="59.5" y="90.9">C25</text>
<text x="108.9" y="90.9">D16</text>
<text x="182" y="94.9">R3</text>
<text x="234.4" y="90.9">68R</text>
<text x="241.6" y="90.9">68R</text>
<text x="248.6" y="90.9">68R</text>
<text x="45.6" y="99.7">R48</text>
<text x="47.8" y="98">CAP</text>
<text x="59.5" y="97.8">CAP</text>
<text x="71.5" y="97.6">C28</text>
<text x="71.5" y="99.7">CAP</text>
<text x="108.9" y="98">DIODE</text>
<text x="120.9" y="100.1">C53</text>
<text x="132.7" y="100.1">C61</text>
<text x="182" y="98.7">10K</text>
<text x="192.1" y="100.3">R4</text>
<text x="205.6" y="100.3">TR1</text>
<text x="45.6" y="103.1">150K</text>
<text x="45.6" y="106.7">R45</text>
<text x="120.9" y="102.5">47u/35V</text>
<text x="132.7" y="102.5">104</text>
<text x="140.4" y="102.7">R59</text>
<text x="140.4" y="105.1">10K</text>
<text x="192.1" y="102.7">10K</text>
<text x="205.6" y="102.7">2N4401</text>
<text x="45.6" y="110.4">10K</text>
<text x="55.7" y="111.9">R46</text>
<text x="55.7" y="114">49.9K</text>
<text x="120.9" y="109.5">C54</text>
<text x="120.9" y="111.9">47u/35V</text>
<text x="132.7" y="111.9">C62</text>
<text x="45.4" y="116.8">D4</text>
<text x="83.1" y="116.8">D5</text>
<text x="108.9" y="114.5">D17</text>
<text x="132.7" y="114.2">104</text>
<text x="26.6" y="125.7">ZD1</text>
<text x="38.6" y="125.7">C38</text>
<text x="45.4" y="123.6">DIODE</text>
<text x="67.5" y="123.6">R44</text>
<text x="67.5" y="125.7">510R</text>
<text x="83.1" y="123.6">DIODE</text>
<text x="83.2" y="125.7">C39</text>
<text x="108.9" y="121.5">DIODE</text>
<text x="108.9" y="123.9">D18</text>
<text x="26.6" y="127.9">20V</text>
<text x="38.6" y="127.9">100u/35V</text>
<text x="83.2" y="127.9">100u/35V</text>
<text x="108.9" y="130.9">DIODE</text>
<text x="83.1" y="137.9">D7</text>
<text x="120.9" y="133">C55</text>
<text x="120.9" y="135.3">220u/35V</text>
<text x="132.7" y="133">C63</text>
<text x="132.7" y="135.3">104</text>
<text x="140.4" y="135.6">R60</text>
<text x="140.4" y="137.9">10K</text>
<text x="66.8" y="138.2">L1</text>
<text x="120.9" y="142.4">C56</text>
<text x="55" y="147.1">C35</text>
<text x="55" y="149.5">104</text>
<text x="64.4" y="146.8">C44</text>
<text x="64.4" y="148.9">470u/16V</text>
<text x="83.1" y="144.7">DIODE</text>
<text x="83.2" y="146.8">C45</text>
<text x="83.2" y="148.9">470u/16V</text>
<text x="108.9" y="147.3">D19</text>
<text x="120.9" y="144.7">220u/35V</text>
<text x="132.7" y="144.7">C64</text>
<text x="132.7" y="147.1">104</text>
<text x="48" y="154.6">VOL1</text>
<text x="108.9" y="154.4">DIODE</text>
<text x="48" y="156.7">7815</text>
<text x="83.1" y="156.7">D6</text>
<text x="108.9" y="156.7">D9</text>
<text x="29.1" y="165.6">C31</text>
<text x="29.1" y="167.7">104</text>
<text x="38.6" y="165.6">C40</text>
<text x="38.6" y="167.7">100u/35V</text>
<text x="73.8" y="168">C33</text>
<text x="83.1" y="163.5">DIODE</text>
<text x="83.2" y="165.6">C42</text>
<text x="83.2" y="167.7">100u/35V</text>
<text x="108.9" y="163.5">DIODE</text>
<text x="120.9" y="165.6">C47</text>
<text x="120.9" y="167.7">330u/50V</text>
<text x="137.3" y="165.6">C36</text>
<text x="137.3" y="167.7">104</text>
<text x="73.8" y="170.1">104</text>
<text x="29.1" y="177.4">C32</text>
<text x="29.1" y="179.5">104</text>
<text x="38.6" y="175">C41</text>
<text x="38.6" y="177.1">100u/35V</text>
<text x="73.8" y="177.4">C34</text>
<text x="73.8" y="179.5">104</text>
<text x="83.2" y="175">C43</text>
<text x="83.2" y="177.1">100u/35V</text>
<text x="109.1" y="179.8">D10</text>
<text x="113.8" y="174.8">R53</text>
<text x="113.8" y="178.3">100R</text>
<text x="137.3" y="174.8">R51</text>
<text x="137.3" y="178.6">51K</text>
<text x="83.1" y="180.2">D8</text>
<text x="109.1" y="181.9">DIODE</text>
<text x="125.6" y="180">C46</text>
<text x="125.6" y="182.3">1u/250V</text>
<text x="135.7" y="180.2">R55</text>
<text x="135.7" y="182.6">51K</text>
<text x="147.5" y="180">R56</text>
<text x="147.5" y="182">2K</text>
<text x="48" y="187">VOL2</text>
<text x="48" y="189.2">7915</text>
<text x="83.1" y="187">DIODE</text>
<text x="219.6" y="187.3">V1.0</text>
<text x="222" y="189.6">2</text>
<text x="254.9" y="187.3">http://liheming.jimdo.com</text>
</g>
</svg>
